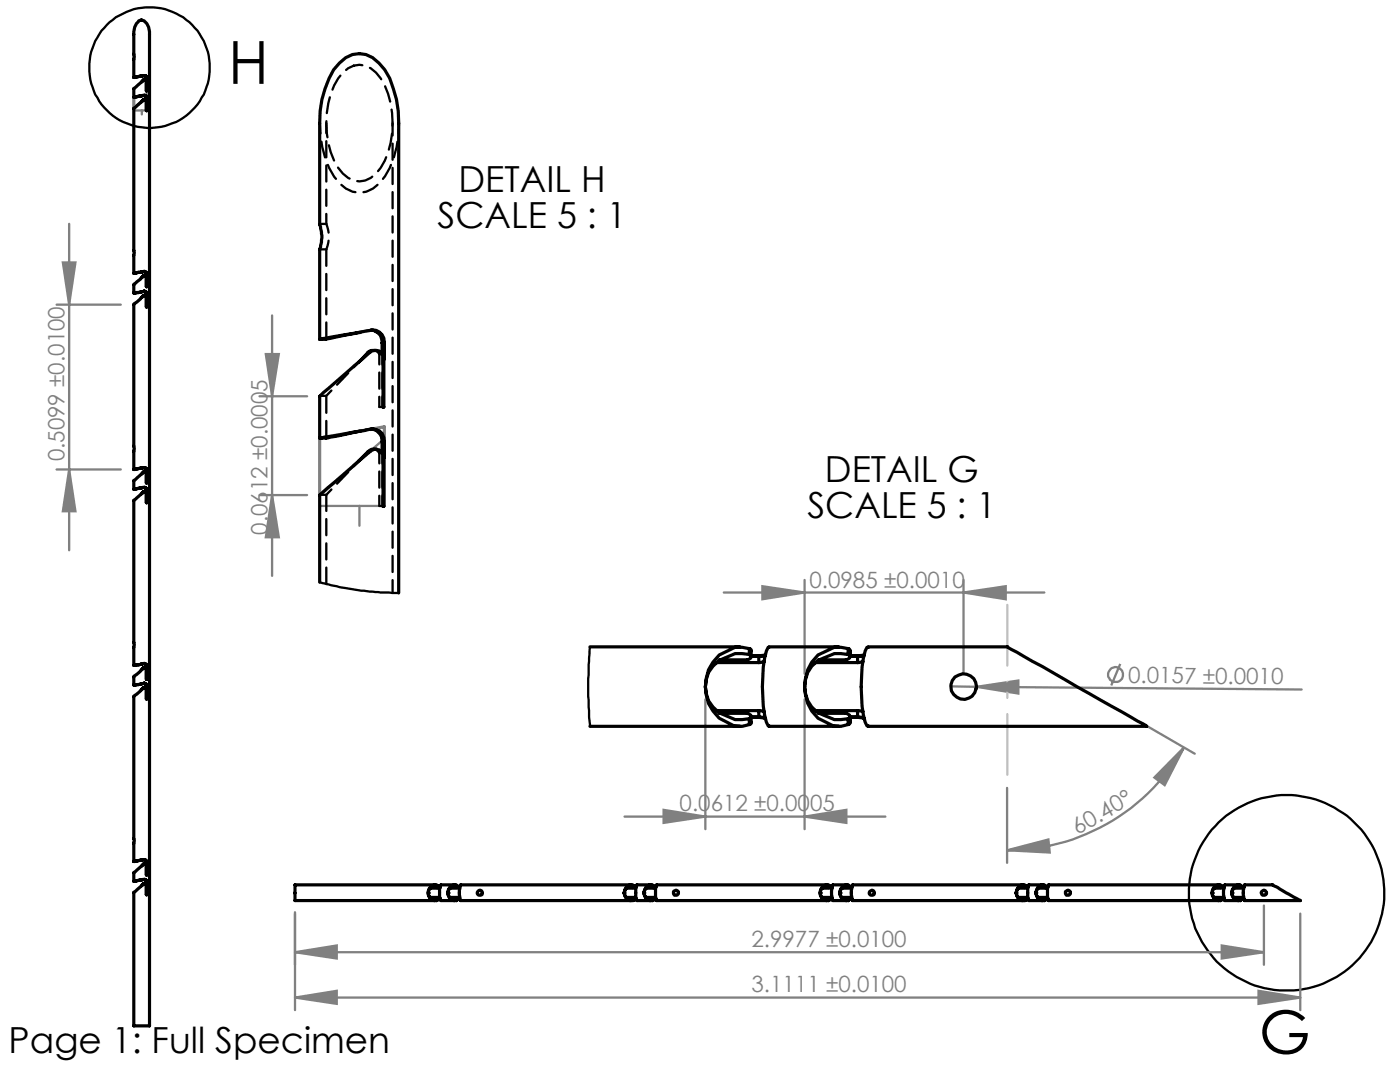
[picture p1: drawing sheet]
<svg xmlns="http://www.w3.org/2000/svg" width="110mm" height="85mm" viewBox="0 0 110 85" stroke-linecap="round" stroke-linejoin="round" font-family="sans-serif">
<g fill="none" stroke="#808080" stroke-width=".18">
<path d="M5.4 17.6v25.6M4.4 23.9h5.1M4.4 36.9h5.1M4.9 20.6h1l-.5 3.3zM5.4 36.9l.5 3.3h-1zM20.4 31.1h3.7M20.4 38.9h3.7M20.9 27.8h1l-.5 3.3zM21.4 38.9l.5 3.3h-1zM21.4 24.8v20.4M55.4 54.9v10.2M56.9 46.5h25.2"/>
<path d="M59.9 46.1l3.3 .4-3.3 .6zM63.2 45.6v7.3M63.2 54.9v10.2M74.7 53.9l2 .1M75.7 46.5l3.3-.4v1zM75.7 45.6v7.3M76.7 54l3.3-.5v1zM76.7 54l25.6 .2M88 52.2l-.7 1.6M90.1 57l3.8 2.2M93 58.7l-1.5 3-.8-.6zM93 58.7a16.1 16.1 0 0 1-13.9 8.1"/>
<path d="M23.2 78.4l3.3-.6v1.1zM23.2 74.8l3.3-.5v1zM23.2 71.7v7.7M23.2 78.4h79M23.2 74.8h76.1M49.1 64.2h20.5M52.1 63.6l3.3 .6-3.3 .4zM63.2 64.2l3.3-.6v1zM79.1 66.8l3.3-.8 .1 1zM79.1 61.9v5.9M96 74.3l3.3 .5-3.3 .5zM98.9 77.8l3.3 .6-3.3 .5z"/>
<path d="M99.3 71.1v4.7M102.2 71.8v7.6"/>
<circle cx="87.6" cy="53" r=".58"/>
</g>
<g fill="none" stroke="#000" stroke-width=".18">
<circle cx="11.7" cy="5.3" r="4.7"/>
<circle cx="101.1" cy="70.1" r="7.7"/>
</g>
<path d="M10.5 7.6l1-.1v.5v-.2h-.2l-.8 .7zM30.2 35.9a.7 .7 0 0 0-1.1-.4l-4 3.4v-4.5l5.1-.9v2.5" fill="none" stroke="#808080" stroke-width=".25"/>
<g fill="none" stroke="#808080" stroke-width=".18" stroke-dasharray="15.2 1.3 1.3 1.3">
<path d="M10.5 8.7v-.2M11.1 9v-.3M11.1 8.7h-.6M11.1 8.7h.4M11.3 7.8l.2-.2M11.5 7.9v-.3M11.5 8.7v-.8M25.1 39.7v-.8M28.2 39.7h-3.1M28.2 39.7h2M29.1 35.4l1.1-.9M30.2 36v-1.5"/>
<path d="M30.2 39.7v-3.7M28.2 41.3v-1.6"/>
</g>
<path d="M79.1 47.5v13.4" fill="none" stroke="#c0c0c0" stroke-width=".18" stroke-dasharray="15.2 1.3 1.3 1.3" stroke-dashoffset="10.5"/>
<g fill="#808080">
<path d="M76.7 54l3.3-.5v1z"/>
<path d="M79.1 66.8l3.3-.8 .1 1zM93 58.7l-1.5 3-.8-.6z"/>
<path d="M98.9 77.8l3.3 .6-3.3 .5zM23.2 78.4l3.3-.6v1.1zM96 74.3l3.3 .5-3.3 .5zM23.2 74.8l3.3-.5v1z"/>
<path d="M52.1 63.6l3.3 .6-3.3 .4zM63.2 64.2l3.3-.6v1z"/>
<path d="M4.9 20.6h1l-.5 3.3zM5.4 36.9l.5 3.3h-1zM20.9 27.8h1l-.5 3.3zM21.4 38.9l.5 3.3h-1z"/>
<path d="M59.9 46.1l3.3 .4-3.3 .6zM75.7 46.5l3.3-.4v1z"/>
</g>
<g fill="none" stroke="#000" stroke-width=".25">
<path d="M10.5 6.1v-3.4a1.09 1.09 0 0 1 .6-1.1 .96 .96 0 0 1 .6 1.1v77.9h-1.2v-10.5l.8-.7M11.1 7.5h.1M11.1 6h.1M11.1 7.5l-.6 .1M11.1 6l-.6 .1M11.3 7.8l-.2 .2M11.3 6.3l-.2 .1M11.3 7.8h.1M11.3 6.3h.1M11.3 7.5l.2 .1v.1M11.3 5.9l.2 .1v.1M11.3 7.8l-.8 .7v13"/>
<path d="M11.3 6.3l-.8 .7v.6M11.3 6.3h.2M11.3 7.8l.2 .1M11.3 7.5l.2 .2M11.3 7.5l.2 .1v.3M11.3 5.9l.2 .1v.4M11.3 5.9l.2 .2M11.3 7.5l-.8 .1M11.3 5.9l-.8 .2M11.4 7.8h-.1M11.4 6.3h-.1M11.5 7.7h.1"/>
<path d="M11.5 6.1h.1M11.5 7.1h.1M11.5 8.7h.1M11.5 6.4h.1M11.5 6.1v1M11.5 7.7v1M11.1 38.3h.1M11.1 36.8h.1M11.1 22.9h.1M11.1 21.4h.1M11.1 38.3l-.6 .1M11.1 36.8l-.6 .1"/>
<path d="M11.1 22.9l-.6 .1M11.1 21.4l-.6 .1M11.3 38.6l-.2 .2M11.3 37.1l-.2 .1M11.3 23.2l-.2 .2M11.3 21.7l-.2 .1M11.3 38.6h.1M11.3 37.1h.1M11.3 23.2h.1M11.3 21.7h.1M11.3 38.3h.1l.1 .2M11.3 22.9l.2 .1v.1"/>
<path d="M11.3 36.7l.2 .1v.1M11.3 21.3l.2 .1v.1M11.3 23.2l-.8 .7v13M11.3 37.1l-.8 .7v.6M11.3 37.1h.2M11.3 38.6l-.8 .7v13M11.3 38.6l.2 .1M11.3 21.7l-.8 .6v.7M11.3 21.7h.2M11.3 23.2l.2 .1M11.3 38.3l.2 .1v.3M11.3 38.3l.2 .2"/>
<path d="M11.3 22.9l.2 .2M11.3 22.9h.2v.4M11.3 36.7l.2 .1v.4M11.3 36.7l.2 .2M11.3 21.3l.2 .2M11.3 21.3l.2 .1v.4M11.3 38.3l-.8 .1M11.3 36.7l-.8 .2M11.3 22.9l-.8 .1M11.3 21.3l-.8 .2M11.4 38.6h-.1M11.4 37.1h-.1"/>
<path d="M11.4 23.2h-.1M11.4 21.6l-.1 .1M11.5 38.5h.1M11.5 23.1h.1M11.5 36.9h.1M11.5 21.5h.1M11.5 37.9h.1M11.5 39.5h.1M11.5 22.5h.1M11.5 24.1h.1M11.5 21.5v1M11.5 23.1v1"/>
<path d="M11.5 36.9v1M11.5 38.5v1M25.1 34.4l3.6-.6a1 1 0 0 1 1.5 .9v1.3M25.1 26.7l3.6-.7a1 1 0 0 1 1.5 .9v1.3M25.1 26.7v-7.1a2.84 2.84 0 0 0 0-2v-7.9a7.8 7.8 0 0 1 1.1-4.2 2.38 2.38 0 0 1 2.6-1.2 3.7 3.7 0 0 1 2.1 2.7l.3 .8 .1 1.9v36.9M28.2 33.9h.1M28.2 26.1h.1M28.2 33.9a13.5 13.5 0 0 1-3.1 .5M28.2 26.1l-2.6 .6h-.5M28.9 35.5l-.7 .7M28.9 27.7l-.7 .7M28.9 35.5h.2"/>
<path d="M28.9 27.7h.2M29.1 27.7l-4 3.4v3.3M29.1 35.5l-4 3.4v6.8M29.1 33.7a.93 .93 0 0 1 1.1 1v5.1h-.1v-4.2l-.1-.1a.62 .62 0 0 0-.9 0M29.1 25.9a.99 .99 0 0 1 1.1 1M29.3 33.7a1.01 1.01 0 0 1 .7 1M29.3 25.9a.89 .89 0 0 1 .7 1M29.6 35.3a.62 .62 0 0 0-.7 .2M29.6 27.5h-.4l-.3 .2M30 34.7h.2M30 26.9h.2M30 26.9v1"/>
<path d="M30 34.7v.9M30.2 26.9v5.1h-.1v-4.2a.69 .69 0 0 0-1-.1M11.1 53.7h.1M11.1 52.2h.1M11.1 53.7l-.6 .1M11.1 52.2l-.6 .1M11.3 54l-.2 .2M11.3 52.5l-.2 .1M11.3 54h.1M11.3 52.5h.1M11.3 53.7h.1l.1 .2M11.3 52.1l.2 .1v.1"/>
<path d="M11.3 52.5l-.8 .6v.7M11.3 52.5h.2M11.3 54l-.8 .7v13M11.3 54l.2 .1M11.3 53.7l.2 .2M11.3 53.7h.2v.4M11.3 52.1l.2 .1v.4M11.3 52.1l.2 .2M11.3 53.7l-.8 .1M11.3 52.1l-.8 .2M11.4 54h-.1M11.4 52.4l-.1 .1"/>
<path d="M11.5 53.9h.1M11.5 52.3h.1M11.5 53.4h.1M11.5 54.9h.1M11.5 52.3v1.1M11.5 53.9v1M46.4 50.8h11.7M46.4 57.1h11.7M55.4 54a3 3 0 0 0 2.9 3.1l.6-.2M55.4 54a2.75 2.75 0 0 0 3.5 2.5M56.3 55.8h3.3M56.3 52.1h3.3"/>
<path d="M56.5 56h2.2a.28 .28 0 0 1 .3 .4l-.1 .1M58.9 51l.1 .1v.5M58.9 51l-.6-.1a2.86 2.86 0 0 0-2.9 3.1M58.9 51v.4M58.9 51.4a2.75 2.75 0 0 0-3.5 2.6M58.9 51.4l.1 .1a.28 .28 0 0 1-.3 .3h-2.2M58.9 56.5v.4M58.9 56.4l1.2 .1M59 56.3v.5l-.1 .1M59 56.3h.6M59 51.6h.6M59.6 55.8l.4 .1"/>
<path d="M59.6 55.8v.5M59.6 56.3l.5 .1M59.6 51.6v.5M60 52l-.4 .1M60.1 51.5l-.5 .1M60.1 51.5h-1.2M60.4 50.9a9.6 9.6 0 0 0-.4 4.6l.2 1.2 .2 .3M60.4 50.8h5.5M60.4 57.1h5.5M63.2 54a2.94 2.94 0 0 0 2.9 3.1l.5-.2M63.2 54a2.7 2.7 0 0 0 3.4 2.5M64.1 55.8h3.3"/>
<path d="M64.1 52.1h3.3M64.3 56h2.2a.28 .28 0 0 1 .3 .4l-.2 .1M66.6 51h.1l.1 .1M66.6 51l-.5-.1a2.7 2.7 0 0 0-2.8 2.4l-.1 .7M66.6 51v.4M66.6 51.4a2.7 2.7 0 0 0-3.4 2.6M66.6 51.4l.2 .1a.28 .28 0 0 1-.3 .3h-2.2M66.6 56.5v.4M66.8 56.7l-.1 .2h-.1M66.8 56.4l1.1 .1M66.8 51.1v.5M66.8 56.3v.4"/>
<path d="M66.8 56.3h.6M66.8 51.6h.6M67.4 55.8l.4 .1M67.4 55.8v.5M67.4 56.3l.5 .1M67.4 51.6v.5M67.8 52l-.4 .1M67.9 51.5l-.5 .1M67.9 51.5h-1.2M68.2 50.9h-.1a9.6 9.6 0 0 0-.4 4.6l.3 1.2 .1 .3h.1M68.2 50.8h11l10.9 6.3h-21.9M11.1 69.1h.1"/>
<path d="M11.1 67.6h.1M11.1 69.1l-.6 .1M11.1 67.6l-.6 .1M11.3 69.4l-.2 .2M11.3 67.9l-.2 .1M11.3 69.4h.1M11.3 67.9h.1M11.3 69.1l.2 .1v1.1M11.3 67.5h.1l.1 .2M11.3 67.9l-.8 .7v.6M11.3 67.9h.2M11.3 69.4l.2 .1"/>
<path d="M11.3 69.1l.2 .2M11.3 69.1l.2 .1v.3M11.3 67.5l.2 .2M11.3 67.5l.2 .1v.4M11.3 69.1l-.8 .1M11.3 67.5l-.8 .2M11.4 69.4h-.1M11.4 67.9h-.1M11.5 69.3h.1M11.5 67.7h.1M11.5 68.7h.1M11.5 70.3h.1"/>
<path d="M11.5 67.7v1M33.7 70.1v.2a.56 .56 0 0 0 .6 .4M33.7 70.1v.2a.52 .52 0 0 0 .6 .3M33.7 70.1h.1M33.8 70.5h.7M33.8 69.8h.7M33.9 70.6h.4M34.2 69.5h-11v1.2h11M34.3 69.5l.1 .2h.1M34.3 69.5h-.2a.61 .61 0 0 0-.4 .6M34.3 69.5v.2M34.3 69.7l-.1-.1a.53 .53 0 0 0-.5 .5"/>
<path d="M34.3 69.7h-.4M34.3 70.6v.1M34.5 69.7h.1h-.1M34.5 70.6h.1h-.1M34.5 70.5h.1M34.5 69.8h.1M34.5 70.5v.1M34.5 69.7v.1M34.5 70.6h-.1l-.1 .1M35.2 70.1v.2a.56 .56 0 0 0 .7 .4M35.2 70.1h.1M35.2 70.1v.2a.52 .52 0 0 0 .7 .3"/>
<path d="M35.4 70.5h.7M35.4 69.8h.7M35.4 70.6h.5M35.7 69.5h-1.1l-.1 .3v.6l.1 .3h1.1M35.9 69.5v.2h.2M35.9 69.5h-.2a.61 .61 0 0 0-.5 .6M35.9 69.5v.2M35.9 69.7l-.1-.1a.53 .53 0 0 0-.6 .5M35.9 69.7h-.5M35.9 70.6v.1M36.1 69.7h.1M36.1 70.6h.1"/>
<path d="M36.1 70.5h.1M36.1 69.8h.1M36.1 70.5v.1M36.1 69.7v.1M36.1 70.6h-.2v.1M49 70.1a.57 .57 0 0 0 .7 .6M49 70.1h.1M49 70.1a.52 .52 0 0 0 .7 .5M49.2 70.5h.7M49.2 69.8h.7M49.2 70.6h.5M49.6 69.5h-13.4l-.1 .5 .1 .7h13.4"/>
<path d="M49.7 69.5l.1 .2M49.7 69.5a.57 .57 0 0 0-.7 .6M49.7 69.5v.2M49.7 69.7a.52 .52 0 0 0-.7 .4M49.7 69.7h-.5M49.7 69.7h.2M49.7 70.6v.1M49.9 69.7h.1M49.9 70.6h-.1l-.1 .1M49.9 70.6h.1zM49.9 70.5h.1M49.9 69.8h.1"/>
<path d="M49.9 70.5v.1M49.9 69.7v.1M50.6 70.1a.57 .57 0 0 0 .7 .6M50.6 70.1a.52 .52 0 0 0 .7 .5M50.6 70.1h.1M50.8 70.5h.6M50.8 69.8h.6M50.8 70.6h.5M51.2 69.5h-1.2v.3v.9h1.2M51.3 69.5v.2M51.3 69.5a.57 .57 0 0 0-.7 .6M51.3 69.7a.52 .52 0 0 0-.7 .4"/>
<path d="M51.3 69.7h-.5M51.3 69.7h.1M51.3 70.6v.1M51.4 69.7h.1M51.4 70.6h-.1v.1M51.4 70.6h.1zM51.4 70.5h.1M51.4 69.8h.1M51.4 70.5v.1M51.4 69.7v.1M64.5 70.1v.2a.56 .56 0 0 0 .6 .4M64.5 70.1v.2a.52 .52 0 0 0 .6 .3"/>
<path d="M64.5 70.1h.1M64.6 70.5h.7M64.6 69.8h.7M64.7 70.6h.4M65 69.5h-13.4l-.1 .3 .1 .9h13.4M65.1 69.5l.1 .2h.2M65.1 69.5h-.2a.61 .61 0 0 0-.4 .6M65.1 69.5v.2M65.1 69.7l-.1-.1a.53 .53 0 0 0-.5 .5M65.1 69.7h-.4M65.1 70.6v.1M65.3 69.7v.1"/>
<path d="M65.3 70.6h.1zM65.3 70.5h.1M65.3 69.8h.1M65.3 70.5v.1M65.3 70.6h-.1l-.1 .1M66 70.1v.2a.56 .56 0 0 0 .7 .4M66 70.1h.1M66 70.1v.2a.52 .52 0 0 0 .7 .3M66.2 70.5h.7M66.2 69.8h.7M66.2 70.6h.5M66.5 69.5h-1.1l-.1 .5 .1 .7h1.1"/>
<path d="M66.7 69.5v.2h.2M66.7 69.5h-.2a.61 .61 0 0 0-.5 .6M66.7 69.5v.2M66.7 69.7l-.1-.1a.53 .53 0 0 0-.6 .5M66.7 69.7h-.5M66.7 70.6v.1M66.9 70.6h.1M66.9 70.5h.1M66.9 69.8h.1M66.9 70.5v.1M66.9 70.6h-.2v.1M67 69.7h-.1v.1"/>
<path d="M79.8 70.1a.57 .57 0 0 0 .7 .6M79.8 70.1a.52 .52 0 0 0 .7 .5M79.8 70.1h.1M80 70.5h.7M80 69.8h.7M80.1 70.6h.4M80.4 69.5h-13.4l-.1 .5 .1 .7h13.4M80.5 69.5l.1 .2M80.5 69.5a.57 .57 0 0 0-.7 .6M80.5 69.5v.2M80.5 69.7a.52 .52 0 0 0-.7 .4M80.5 69.7h-.4"/>
<path d="M80.5 69.7h.2M80.5 70.6h.2M80.5 70.6v.1M80.6 70.6l-.1 .1M80.7 69.7h.1M80.7 70.6h.1zM80.7 70.5h.1M80.7 69.8h.1M80.7 70.5v.1M80.7 69.7v.1M81.4 70.1a.57 .57 0 0 0 .7 .6M81.4 70.1a.52 .52 0 0 0 .7 .5"/>
<path d="M81.4 70.1h.1M81.6 70.5h.6M81.6 69.8h.6M81.6 70.6h.5M82 69.5h-1.2v.3v.9h1.2M82.1 69.5v.2h.1M82.1 69.5a.57 .57 0 0 0-.7 .6M82.1 69.5v.2M82.1 69.7a.52 .52 0 0 0-.7 .4M82.1 69.7h-.5M82.1 70.6v.1M82.2 69.7h.1"/>
<path d="M82.2 70.6h-.1v.1M82.2 70.6h.1zM82.2 70.5h.1M82.2 69.8h.1M82.2 70.5v.1M82.2 69.7v.1M95.3 70.1v.2a.56 .56 0 0 0 .6 .4M95.3 70.1v.2a.52 .52 0 0 0 .6 .3M95.3 70.1h.1M95.4 70.5h.7M95.4 69.8h.7M95.5 70.6h.4"/>
<path d="M95.8 69.5h-13.4l-.1 .3 .1 .9h13.4M95.9 69.5l.1 .2h.2M95.9 69.5h-.2a.61 .61 0 0 0-.4 .6M95.9 69.5v.2M95.9 69.7l-.1-.1a.53 .53 0 0 0-.5 .5M95.9 69.7h-.4M95.9 70.6v.1M96.1 70.6h.1M96.1 70.5h.1M96.1 69.8h.1M96.1 70.5v.1M96.1 70.6h-.1l-.1 .1"/>
<path d="M96.2 69.7h-.1v.1M96.8 70.1v.2a.56 .56 0 0 0 .7 .4M96.8 70.1v.2a.52 .52 0 0 0 .7 .3M96.8 70.1h.1M97 70.5h.6M97 69.8h.6M97 70.6h.5M97.3 69.5h-1.1l-.1 .5 .1 .7h1.1M97.5 69.5v.2h.1M97.5 69.5h-.2a.61 .61 0 0 0-.5 .6M97.5 69.5v.2M97.5 69.7l-.1-.1a.53 .53 0 0 0-.6 .5"/>
<path d="M97.5 69.7h-.5M97.5 70.6v.1M97.6 69.7h.2M97.6 70.6h.2zM97.6 70.5h.1M97.6 69.8h.1M97.6 70.5v.1M97.6 69.7v.1M97.6 70.6h-.1v.1M97.8 69.5h2.2l2.2 1.2h-4.4l-.1-.4z"/>
<circle cx="75.7" cy="53.9" r="1"/>
<circle cx="37.7" cy="70.1" r=".2"/>
<circle cx="53.1" cy="70.2" r=".2"/>
<circle cx="68.5" cy="70.2" r=".19"/>
<circle cx="83.9" cy="70.2" r=".2"/>
<circle cx="99.3" cy="70.2" r=".2"/>
</g>
<path d="M25.1 45.7l1.6 .4 1.7 .3 2.9 .2M46.4 50.8l-.2 2.5 .2 3.8" fill="none" stroke="#000" stroke-width=".18"/>
<g fill="none" stroke="#000" stroke-width=".18" stroke-dasharray="1.3 .6">
<path d="M25.1 19.6h.5M25.6 19.6v7M25.6 17.6h-.5M25.6 38.9h-.5M25.6 31.1h-.5M25.6 38.9v7M28.1 36.3h.1M28.1 28.5h.1M28.1 36.3l.1-.1M28.1 28.5l.1-.1M28.2 36.2l-.1 .1M28.2 28.4l-.1 .1"/>
<path d="M28.2 33.9h.1M28.2 26.1h.1M29.1 33.7h-.1M29.1 25.9h-.1M29.2 33.7h-.1M29.2 25.9h-.1M29.3 25.9h-.3M29.3 33.7h-.3M29.3 33.7h-.1M29.3 25.9h-.1M29.4 35.3h.2l.2 .3M29.4 27.5l.2 .1 .2 .2"/>
<path d="M29.8 39.7h.3M29.8 32h.3M30 34.7h.2M30 26.9h.2M30.1 35.6h-.3M30.1 27.8h-.3M30.2 36h.1M30.2 28.2h.1"/>
</g>
<path d="M31.4 9.7a7 7 0 0 1-1.6 4.7 2.02 2.02 0 0 1-3.1 0 7 7 0 0 1-1.6-4.7M29 33.7l-.8 .2M29 25.9l-.8 .2" fill="none" stroke="#000" stroke-width=".18" stroke-dasharray="1.3 .6" stroke-dashoffset=".4"/>
<path d="M25.6 38.9l2.6-2.7M25.6 31.1l2.6-2.7" fill="none" stroke="#000" stroke-width=".18" stroke-dasharray="1.3 .6" stroke-dashoffset=".7"/>
<path d="M25.6 9.7v7.9M29.8 39.7v-4.1M29.8 32v-4.2M30 35.6v4.1M30 27.8v4.2" fill="none" stroke="#000" stroke-width=".18" stroke-dasharray="1.3 .6" stroke-dashoffset=".5"/>
<path d="M25.6 19.6a2.6 2.6 0 0 0 0-2M27.8 5.2a1.85 1.85 0 0 1 2.1 1 7.1 7.1 0 0 1 0 7 1.84 1.84 0 0 1-1.7 1.1 1.84 1.84 0 0 1-1.6-1.1 7.1 7.1 0 0 1 0-7l.8-.8 .4-.2" fill="none" stroke="#000" stroke-width=".18" stroke-dasharray="1.3 .6" stroke-dashoffset=".6"/>
<path d="M25.6 31.1v3.3" fill="none" stroke="#000" stroke-width=".18" stroke-dasharray="1.3 .6" stroke-dashoffset="-.1"/>
<path d="M30.8 46.5v-36.8" fill="none" stroke="#000" stroke-width=".18" stroke-dasharray="1.3 .6" stroke-dashoffset=".3"/>
<g font-size="4.7">
<text x="17.9" y="6.6">H</text>
<text x="98.9" y="82.8">G</text>
</g>
<g font-size="2.8">
<text x="34.4" y="17.9">SCALE 5 : 1</text>
<text x="36" y="15.1">DETAIL H</text>
<text x="63.4" y="40.7">SCALE 5 : 1</text>
<text x="64.8" y="37.9">DETAIL G</text>
<text x=".7" y="82.7">Page 1: Full Specimen</text>
</g>
<g font-size="1.8" fill="#808080">
<text x="5.1" y="36.3" transform="rotate(-90 5.1 36.3)">0.5099 ±0.0100</text>
<text x="21" y="42" transform="rotate(-90 21 42)">0.0612 ±0.0005</text>
<text x="63.6" y="46.2">0.0985 ±0.0010</text>
<text x="88.6" y="53.7" transform="rotate(1 88.6 53.7)">0.0157 ±0.0010</text>
<text x="53.4" y="63.7">0.0612 ±0.0005</text>
<text x="84.7" y="65.6" transform="rotate(-30 84.7 65.6)">60.40°</text>
<text x="59" y="78">3.1111 ±0.0100</text>
<text x="59" y="74.4">2.9977 ±0.0100</text>
</g>
</svg>
